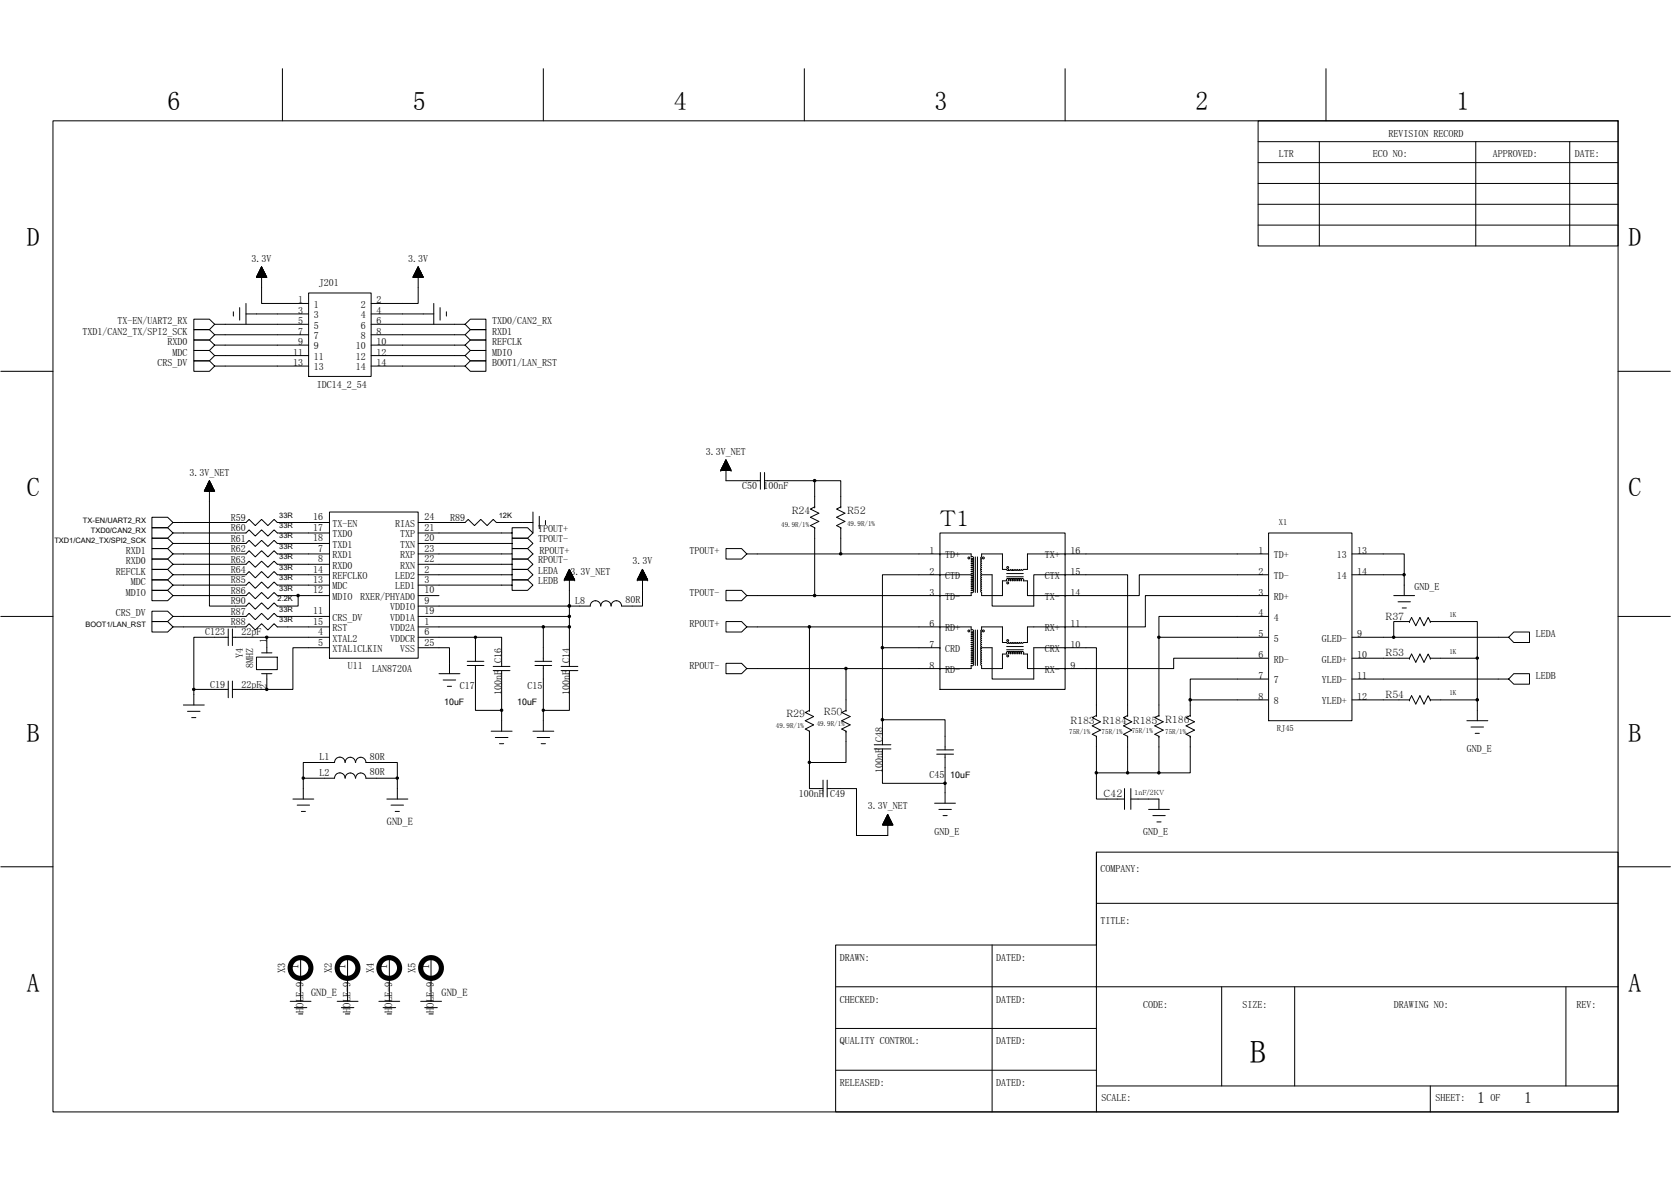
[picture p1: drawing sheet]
<svg xmlns="http://www.w3.org/2000/svg" width="297mm" height="210mm" viewBox="0 0 297 210" stroke-linecap="round" stroke-linejoin="round" font-family="sans-serif">
<g fill="none" stroke="#000" stroke-width=".18">
<path d="M50.2 12.2v9.3M96.6 12.2v9.3M143 12.2v9.3M189.3 12.2v9.3M235.7 12.2v9.3M9.4 21.5h278.2v176.2h-278.2zM223.6 21.5h64v22.2h-64zM223.6 25.2h64M223.6 28.9h64M223.6 36.3h64M223.6 32.6h64M234.5 25.2v18.5"/>
<path d="M262.3 25.2v18.5M279 25.2v18.5M41.5 55.4v.8M42.6 54.7v2.2M43.7 55.8h11.2M43.7 54v3.7M45.6 49.2v.1h1.8M45.6 49.2l1.8 .1M45.7 49.2h1.7M45.7 49v.3M45.7 49.1h1.6v.2M45.7 49h1.6"/>
<path d="M45.8 48.9h1.4v.4M45.8 48.7v.6M45.8 48.8h1.4v.5M45.9 48.7h1.2M45.9 48.6v.7M45.9 48.6h1.2v.7M45.9 48.6h1.2M46 49.3v-.8h1v.8M46 48.4h1M46.1 48.3v1M46.1 48.3h.8v1M46.1 48.3h.8"/>
<path d="M46.1 48.1v1.2M46.1 48.2h.8v1.1M46.2 48.1h.6M46.2 48v1.3M46.2 48h.6v1.3M46.2 48h.6M46.3 47.8v1.5M46.3 47.9h.4v1.4M46.3 47.8h.4M46.4 47.7v1.6M46.4 47.8h.2v1.5M46.4 47.7h.2"/>
<path d="M46.4 47.5v1.8M46.4 47.6h.2v1.7M46.5 47.5h.1M46.5 47.5v1.8M46.5 47.5l.9 1.8h-1.8l.9-1.8v6.5h8.4M47.2 48.9h-1.4v.4M54.9 52.1h11.1v14.8h-11.1zM54.9 57.7h-16.7l-1 .9h-2.7v-1.9h2.7l1 1M54.9 59.5h-16.7l-1 1h-2.7v-1.9h2.7l1 .9M66 57.7h16.7l.9 .9h2.8v-1.9h-2.8l-.9 1M66 55.8h11.1M73.4 49.2v.1"/>
<path d="M73.4 49.2l1.8 .1h-1.8M73.5 49.2h1.7M73.5 49v.3M73.5 49.1h1.7v.2M73.6 49h1.5M73.6 48.9v.4M73.6 48.9h1.5v.4M73.6 48.9h1.4M73.7 48.7v.6M73.7 48.8h1.3v.5M73.7 48.7h1.2M73.7 48.6v.7"/>
<path d="M73.7 48.6h1.2v.7M73.8 48.6h1.1M73.8 49.3v-.8h1v.8M73.8 48.4h1M73.9 48.3v1M73.9 48.3h.9v1M73.9 48.3h.8M74 48.1v1.2M74 48.2h.7v1.1M74 48.1h.7M74 48h.6v1.3M74.1 47.8v1.5"/>
<path d="M74.1 47.9h.4v1.4M74.1 47.8h.4M74.2 47.7v1.6M74.2 47.8h.3v1.5M74.2 47.7h.2M74.3 47.5v1.8M74.3 47.6h.1v1.7M74.3 47.5h.1M74.3 47.5l.9 1.8h-1.8l.9-1.8v6.5h-8.3M74.6 48h-.5l-.1 1.3M77.1 54v3.7M78.2 54.7v2.2"/>
<path d="M79.4 55.4v.8M82.7 59.5l.9-.9h2.8v1.9h-2.8l-.9-1h-16.7M223.6 40h64M.1 66h9.3M54.9 61.4h-16.7l-1 .9h-2.7v-1.8h2.7l1 .9M54.9 63.2h-16.7l-1 1h-2.7v-1.9h2.7l1 .9M54.9 65.1h-16.7l-1 .9h-2.7v-1.8h2.7l1 .9M66 61.4h16.7l.9 .9h2.8v-1.8h-2.8l-.9 .9M66 63.2h16.7l.9 1h2.8v-1.9h-2.8l-.9 .9M66 65.1h16.7l.9 .9h2.8v-1.8h-2.8l-.9 .9M287.6 66h9.3M30.8 92.9l-1-.9h-2.8v1.8h2.8l1-.9h12.9l.6-.5 1.1 1.1 1.1-1.1 1.1 1.1 1.1-1.1 .6 .5h9.3"/>
<path d="M30.8 94.8l-1-1h-2.8v1.9h2.8l1-.9h12.9l.6-.6 1.1 1.1 1.1-1.1 1.1 1.1 1.1-1.1 .6 .6h9.3M30.8 96.6l-1-.9h-2.8v1.8h2.8l1-.9h12.9l.6-.5 1.1 1.1 1.1-1.1 1.1 1.1 1.1-1.1 .6 .5h9.3M30.8 98.5l-1-1h-2.8v1.9h2.8l1-.9h12.9l.6-.6 1.1 1.1 1.1-1.1 1.1 1.1 1.1-1.1 .6 .6h9.3M36.3 87.2h1.8M36.4 87.2h1.7M36.4 87.1h1.6M36.4 87.1v.2M36.5 87h1.5M36.5 86.9v.4M36.5 86.9h1.4M36.6 86.8h1.3v.5M36.6 86.7h1.2"/>
<path d="M36.6 86.6v.7M36.7 86.6h1.1M36.7 86.5v.8M36.7 86.5h1M36.8 86.4h.9M36.8 86.3v1M36.8 86.3h.8M36.9 86.3h.7M36.9 86.1h.6M36.9 86v1.3M37 86h.5M37 86h.5v1.3"/>
<path d="M37 85.9v1.4M37 85.9h.4M37.1 85.7v1.6M37.1 85.8h.3M37.1 85.7h.2M37.1 85.6v1.7M37.2 85.6h.1M37.2 87.3v-1.8l1 1.8h-1.9l.9-1.8v22.3h6.5l.6-.6 1.1 1.1 1.1-1.1 1.1 1.1 1.1-1.1 .6 .6h3.7v-1.9h-3.7l-.6-.6-1.1 1.1-1.1-1.1-1.1 1.1-1.1-1.1-.6 .6h-12.9l-1 .9h-2.8v-1.8h2.8l1 .9M37.2 85.5h.1M37.3 85.6v1.7M37.4 85.8v1.5M37.5 86.1v1.2"/>
<path d="M37.5 86.2h-.6v1.1M37.6 86.2v1.1M37.7 86.4v.9M37.8 86.5v.8M37.8 86.7v.6M37.9 86.8h-1.3v.5M38 87v.3M38 87.1v.2M58.6 91h15.7v26h-15.7zM74.3 92.9h8.4l.5-.5 1.1 1.1 1.2-1.1 1.1 1.1 1.1-1.1 .5 .5h6.5M74.3 94.8h16.7v-1h2.8l.9 1-.9 .9h-2.8v-.9M74.3 96.6h16.7v-.9h2.8l.9 .9-.9 .9h-2.8v-.9"/>
<path d="M74.3 98.5h16.7v-1h2.8l.9 1-.9 .9h-2.8v-.9M94.7 91v3.8M95.9 91.8v2.2M97 92.5v.8M128.1 83.6h.1M128.2 83.6h1.7M128.2 83.4v.2M128.2 83.5h1.7v.1M128.2 83.4h1.7M128.3 83.3v.3M128.3 83.4h1.5M128.3 83.3h1.5"/>
<path d="M128.3 83.1v.5M128.3 83.2h1.5v.4M128.4 83.1h1.3M128.4 83.1h1.3v.5M128.5 82.9h1.1M128.6 82.8h.9M128.6 82.5v1.1M128.6 82.6h.9M128.7 82.5h.7M128.7 82.4v1.2M128.8 82.4h.5M128.8 82.2v1.4"/>
<path d="M128.8 82.3h.5v1.3M128.8 82.3h.5M128.9 82.1v1.5M128.9 82.2h.3M128.9 82.1h.3M128.9 81.9v1.7M128.9 82h.3M129 82h.1l.1 1.6M129 81.8v1.8M129 81.9h.1M129 81.8h.1M129 81.8l1 1.8h-1.9l.9-1.8v3.7h6.2"/>
<path d="M129.1 81.9v1.7M129.2 82.1v1.5M129.4 82.4v1.2M129.5 82.6v1M129.5 82.7h-.9v.9M129.5 82.7v.9M129.6 82.9h-1.1v.7M129.6 82.9v.7M129.6 83h-1.2v.6M129.8 83.3v.3M130 83.6h.1M132.8 98.5l-1-1h-2.8v1.9h2.8l1-.9h30.6h9.2v.5h.4l.1 .2-.3 .3-.2-.1"/>
<path d="M135.2 84v3M135.9 84v3M144.8 90.1h.1M144.8 93.8h.1M144.8 93.8v12.1h-12l-1 .9h-2.8v-1.8h2.8l1 .9M144.8 90.1v-4.6h4.7v4.6M144.8 85.5h-8.9M144.8 90.1l-.7 .4 1.5 .7-1.5 .8 1.5 .7-1.5 .8 .7 .3M149.5 90.1h.1M149.5 93.8h.1M149.5 93.8v4.7M149.5 90.1l-.8 .4 1.5 .7-1.5 .8 1.5 .7-1.5 .8 .8 .3"/>
<path d="M167.1 98.5h.1M167.1 94.8h22.2v27.8h-22.2zM172.6 99.4h.4l.1 .2-.3 .2-.2-.1 .4 .1 .1 .1-.3 .3-.2-.1h.4v.4h-.4M173.4 99v6.3M173.8 99v6.3M174.5 99l-.2 .2 .2 .2M174.5 99.4l-.2 .2 .2 .1M174.5 99.8l-.2 .1 .2 .2M174.5 99v-.5h3.7v2.7h.8l.1 .2 .2-.2 .2 .2 .2-.2M189.3 98.5h-6.7v2.7h-.7l-.2 .2-.1-.2M189.3 98.5h.1M189.3 98.5h36.2"/>
<path d="M225.5 94.8h14.8v33.3h-14.8zM240.3 98.5h9.3v3.7M.1 109.6h9.3M30.8 111.5l-1 .9h-2.8v-1.9h2.8l1 1h12.9l.6-.6 1.1 1.1 1.1-1.1 1.1 1.1 1.1-1.1 .6 .6h9.3M30.8 100.3l-1-.9h-2.8v1.8h2.8l1-.9h12.9l.6-.5 1.1 1.1 1.1-1.1 1.1 1.1 1.1-1.1 .6 .5h9.3M30.8 102.2l-1-1h-2.8v1.9h2.8l1-.9h12.9l.6-.6 1.1 1.1 1.1-1.1 1.1 1.1 1.1-1.1 .6 .6h9.3M30.8 104l-1-.9h-2.8v1.9h2.8l1-1h12.9l.6-.5 1.1 1.1 1.1-1.1 1.1 1.1 1.1-1.1 .6 .5h9.3M30.8 109.6l-1-.9h-2.8v1.8h2.8l1-.9h12.9l.6-.5 1.1 1.1 1.1-1.1 1.1 1.1 1.1-1.1 .6 .5h9.3M40.6 111.8v3M40.6 113.3h-6.1v9.3M41.3 111.8v3M41.3 113.3h17.3"/>
<path d="M45.6 116.8h3.7v2.3h-3.7zM46.5 116.1h1.8M46.5 119.8h1.8M47.4 113.3v2.8M47.4 119.8v2.8M53 105.9h5.6M58.6 115.2h-6.5v7.4h-10.8M74.3 100.3h16.7v-.9h2.8l.9 .9-.9 .9h-2.8v-.9M74.3 102.2h16.7v-1h2.8l.9 1-.9 .9h-2.8v-.9M74.3 104h16.7v-.9h2.8l.9 .9-.9 1h-2.8v-1M74.3 115.2h5.6v4.6M74.3 109.6h26.9v1.9"/>
<path d="M74.3 107.8h30.6M74.3 113.3h10.2M74.3 111.5h22.3M74.3 105.9h3.7M78 119.8h3.8M83.1 117.6h2.9M83.1 118.3h2.9M84.5 117.6v-4.3h4.7v5.2M84.5 118.3v8h4.7v-7.1M87.7 118.5h3M87.7 119.2h3M95.1 117.6h3"/>
<path d="M95.1 118.3h3M96.6 118.3v8M99.7 118.5h3M99.7 119.2h3M100.3 103.1h.1M100.3 103.1h1.8M100.3 103h1.8M100.4 102.9v.2M100.4 103h1.7v.1M100.4 102.9h1.6M100.5 102.8v.3M100.5 102.8h1.5v.3"/>
<path d="M100.5 102.7h1.5M100.5 102.6v.5M100.5 102.7h1.4v.4M100.6 102.6h1.3M100.6 102.5v.6M100.6 102.5h1.3v.6M100.6 102.4h1.2M100.7 102.4h1.1v.7M100.7 103.1v-.9h1v.9M100.8 102.1h.9M100.8 102.1h.8v1M100.9 101.8v1.3"/>
<path d="M100.9 101.9h.7v1.2M100.9 101.8h.6v1.3M101 101.7v1.4M101 101.7h.4M101 101.6v1.5M101 101.6h.4v1.5M101.1 101.6h.3M101.1 101.4v1.7M101.1 101.5h.2v1.6M101.2 101.4h.1M101.2 101.2v1.9M101.2 101.3l.1 1.8"/>
<path d="M101.2 101.2h.1M101.2 101.2l.9 1.9h-1.8l.9-1.9v8.4M101.2 111.5h-4.6v6.1M101.2 119.2v7.1h-4.6v3.7M101.2 111.5v7M101.6 102h-.7l-.1 1.1M101.7 102.3h-1v.8M102.1 103.1h.1M105.9 106.8a.86 .86 0 0 0-1 .9M105.9 106.8a.93 .93 0 0 1 .9 1M106.8 107.7a.91 .91 0 0 1 .9-.9 .91 .91 0 0 1 .9 1M109.6 106.8a.93 .93 0 0 1 .9 1"/>
<path d="M109.6 106.8a.87 .87 0 0 0-1 .9M113.3 103.1h.1M113.3 103.1h1.8M113.3 103h1.8M113.3 102.9v.2M113.3 103h1.8v.1M113.4 102.9h1.6M113.4 102.8v.3M113.4 102.8h1.6v.3M113.5 102.7h1.5M113.5 102.6v.5M113.5 102.7h1.4v.4"/>
<path d="M113.5 102.6h1.4M113.6 102.5v.6M113.6 102.5h1.2v.6M113.6 102.4h1.2M113.7 102.4h1.1v.7M113.7 103.1v-.9h1v.9M113.8 102.1h.9M113.8 102.1h.8v1M113.9 101.8v1.3M113.9 101.9h.7v1.2M113.9 101.8h.6v1.3M113.9 101.7v1.4"/>
<path d="M114 101.7h.4M114 101.6v1.5M114 101.6h.4v1.5M114.1 101.6h.2M114.1 101.4v1.7M114.1 101.5h.2v1.6M114.1 101.4h.2M114.2 101.2v1.9M114.2 101.3v1.8M114.2 101.2h.1M114.2 101.2l.9 1.9h-1.8l.9-1.9v6.6h-3.7M114.6 102h-.8v1.1"/>
<path d="M114.7 102.3h-1v.8M115.1 103.1h.1M132.8 111.5l-1-1h-2.8v1.9h2.8l1-.9h39.8v.5h.4l.1 .2-.3 .3-.2-.1h.4l.1 .2-.3 .2h-.2l.2-.1 .3 .2-.3 .3-.2-.1h.4v.4h-.4M143.9 111.5v14.8M150.4 118.9v7.4M156.9 115.2v12.8h11.1v5.3M167.1 102.2h.1M167.1 111.5h.1M167.1 105.9h.1M167.1 115.2h.1M167.1 118.9h.1M172.6 113.5h.4l.1 .2-.3 .2-.2-.1 .4 .1 .1 .1-.3 .3-.2-.1h.4v.4h-.4h.4v.4h-.4h.4l.1 .2-.3 .2-.2-.1h.4l.1 .2-.3 .3-.2-.1"/>
<path d="M172.6 115.7h.4l.1 .2-.3 .3-.2-.1h.4l.1 .2-.3 .2h-.2h.4l.1 .1-.3 .3-.2-.1h.4l.1 .2-.3 .3-.2-.1 .2-.1 .3 .3-.3 .2-.2-.1 .4 .1 .1 .1-.3 .3-.2-.1h.4l.1 .2-.3 .3-.2-.1v.6h-39.8l-1 .9h-2.8v-1.9h2.8l1 1M172.6 102.2h-15.7v13h10.2M172.6 100.5h.4l.1 .2-.3 .2h-.2h.4v.3h-.4h.4v.4h-.4M172.6 101.6h.4l.1 .2-.3 .3-.2-.1h.4v.4h-.4h.4v.3h-.4M172.6 102.7l.4 .1 .1 .1-.3 .3-.2-.1 .2-.1 .3 .3-.3 .2-.2-.1 .4 .1 .1 .2-.3 .2-.2-.1 .4 .1 .1 .1-.3 .3-.2-.1h.4l.1 .2-.3 .2h-.2h.4v.3l-.4 .1M172.6 104.9l.4 .1 .1 .1-.3 .3-.2-.1M172.6 105.3v.6h-27.8M173.4 112v6.3M173.8 112v6.3M174.5 112.4l-.2-.2 .2-.2v-.5h3.7v2.7h.7l.2 .2 .2-.2M174.5 112.4l-.2 .2 .2 .1-.2 .2 .2 .2M174.5 113.1l-.2 .2 .2 .2"/>
<path d="M174.5 113.5l-.2 .2 .2 .1-.2 .2 .2 .2M174.5 114.3l-.2 .1 .2 .2-.2 .2 .2 .2M174.5 115l-.2 .2 .2 .1-.2 .2 .2 .2M174.5 115.7l-.2 .2 .2 .2-.2 .2 .2 .1M174.5 116.5l-.2 .1 .2 .2M174.5 116.8l-.2 .2 .2 .2-.2 .2 .2 .1M174.5 117.6l-.2 .1 .2 .2M174.5 115.2h1.9v5.5h7.4v-5.5h11.1v12M174.5 100.2l-.2 .1 .2 .2M174.5 100.5l-.2 .2 .2 .2-.2 .2 .2 .1-.2 .2 .2 .2M174.5 101.6l-.2 .2 .2 .2M174.5 102l-.2 .2 .2 .1-.2 .2 .2 .2"/>
<path d="M174.5 102.7l-.2 .2 .2 .2-.2 .2 .2 .1M174.5 103.5l-.2 .2 .2 .1M174.5 103.9l-.2 .1 .2 .2-.2 .2 .2 .2M174.5 104.6l-.2 .2 .2 .1M174.5 105l-.2 .1 .2 .2M178.9 116.3h-.7v2.6h-3.7v-.6l-.2-.2 .2-.1M178.9 102h3M178.9 102.6h3M178.9 115h3M178.9 115.5h3M179 116.2v-.3h.3v.4v-.4l.2-.1 .2 .1v.4l-.1-.4 .3-.1 .2 .3v.2M179 113.8h.2v.2h-.2z"/>
<path d="M179.7 114.2l-.2 .2-.2-.2M179.7 101.2l.2 .2 .1-.2 .2 .2 .2-.2 .2 .2 .2-.2M180 116.2l.1-.3h.3v.4v-.4l.2-.1 .2 .1v.4v-.4l.2-.1 .2 .3v.2l-.1-.4 .3-.1 .2 .3-.1 .2v-.4l.2-.1 .3 .3-.1 .2M180.1 114.2l-.2 .2-.2-.2M180.1 103.3l-.1-.4-.1-.1-.3 .2 .1 .3v-.4l-.2-.1-.2 .2v.3l.1-.2-.2-.3-.3 .2 .1 .3h-.8v2.6h-3.7v-.6M180.4 114.2l-.2 .2-.1-.2M180.8 114.2l-.2 .2-.2-.2M180.8 101.2l.2 .2 .2-.2 .2 .2 .1-.2M181.2 114.2l-.2 .2-.2-.2M181.5 114.2l-.1 .2-.2-.2M181.9 114.2l-.2 .2-.1-.2M181.9 116.3h.7v2.6h26v-1.9h16.9"/>
<path d="M189.3 102.2h-5.5v5.6h-7.4v-5.6h-1.9M189.3 111.5h.1M189.3 102.2h.1M189.3 105.9h.1M189.3 115.2h.1M189.3 118.9h.1M189.3 102.2h11.1v25M225.5 102.2h-23v3.7h-19.9v-2.6h-.7l.1-.2-.3-.3-.2 .2v.3l.1-.2-.2-.3-.3 .2 .1 .3v-.4l-.2-.1-.2 .2v.3v-.4h-.3l-.1 .4 .1-.2-.3-.3-.2 .2v.3M225.5 113.3h-19.5v13.9M225.5 109.6h-19.5v3.7M225.5 105.9h-21.9v5.6h-21v2.7h-.7M240.3 102.2h9.3v3.7"/>
<path d="M240.3 113.3h7.5M240.3 117h10.2M247.8 105.9h3.7M248.5 107h2.2M249.3 108.1h.7M250.5 110.5h.1M250.5 110.5l.4-.7 .8 1.5 .7-1.5 .7 1.5 .8-1.5 .4 .7M250.5 117h.1M250.5 117l.4-.7 .8 1.5 .7-1.5 .7 1.5 .8-1.5 .4 .7M250.5 110.5h-2.7v2.8h20.4l.9 .9h2.8v-1.8h-2.8l-.9 .9M254.3 110.5h.1M254.3 117h.1"/>
<path d="M254.3 110.5h8.3v6.5M254.3 117h8.3M262.6 117v11.1M287.6 109.6h9.3M32.6 125.3h3.7M33.3 126.5h2.3M34.1 127.6h.7M40.6 121.1v3M40.6 122.6h-6.1v2.7M41.3 121.1v3M59.5 135.6h-5.6v2.8M59.5 138.4h-5.6v3.7"/>
<path d="M60.4 134.6a.93 .93 0 0 1 .9 1M60.4 137.4a.93 .93 0 0 1 .9 1M60.4 134.6a.87 .87 0 0 0-.9 1M60.4 137.4a.87 .87 0 0 0-.9 .9M61.4 135.6a.91 .91 0 0 1 .9-1 .91 .91 0 0 1 .9 1M61.4 138.3a.91 .91 0 0 1 .9-.9 .91 .91 0 0 1 .9 1M63.2 135.6a.91 .91 0 0 1 .9-1 .91 .91 0 0 1 .9 1h5.6v2.8M63.2 138.3a.91 .91 0 0 1 .9-.9 .91 .91 0 0 1 .9 1h5.6v3.7M78.8 120.9h2.2M79.5 122h.8M87.3 130h3.7M88.1 131.1h2.2"/>
<path d="M88.8 132.2h.7M89.2 126.3v3.7M94.7 130h3.7M95.5 131.1h2.2M96.2 132.2h.8M143.9 135.6v4.6h2.4M143.9 126.3h.1M143.9 130h.1M143.9 130v5.6h6.5v-5.6M143.9 126.3l-.8 .4 1.5 .7-1.5 .7 1.5 .8-1.5 .7 .8 .4M146.3 138.7v3M147 138.7v3"/>
<path d="M150.4 126.3h.1M150.4 130h.1M150.4 126.3l-.8 .4 1.5 .7-1.5 .7 1.5 .8-1.5 .7 .8 .4M155.4 132.4h3M155.4 133.2h3M156.9 128v4.4M156.9 133.2v6.1h11.1v-5.2M166.5 133.3h3M166.5 134.1h3M168 139.3v3.5M194.9 137.4h5.5M194.9 127.2l-.7 .4 1.4 .7-1.4 .8 1.4 .7-1.4 .8 .7 .3"/>
<path d="M194.9 127.2h.1M194.9 130.9h.1M194.9 137.4v4.7h5M194.9 130.9v6.5M200.4 127.2l-.7 .4 1.5 .7-1.5 .8 1.5 .7-1.5 .8 .7 .3M200.4 127.2h.1M200.4 130.9h.1M200.4 130.9v6.5h5.6M206 127.2l-.7 .4 1.5 .7-1.5 .8 1.5 .7-1.5 .8 .7 .3M206 127.2h.1M206 130.9h.1M206 130.9v6.5"/>
<path d="M211.6 127.2l-.8 .4 1.5 .7-1.5 .8 1.5 .7-1.5 .8 .8 .3M211.6 127.2h.1M211.6 130.9h.1M211.6 130.9v6.5h-5.6M211.6 124.4v2.8M225.5 120.7h-13.9v3.7h13.9M240.3 124.4h10.2M250.5 124.4h.1M250.5 124.4l.4-.7 .8 1.5 .7-1.5 .7 1.5 .8-1.5 .4 .7M254.3 124.4h.1M254.3 124.4h8.3M260.7 128.1h3.8"/>
<path d="M261.5 129.3h2.2M262.2 130.4h.8M268.2 120.7l.9-.9h2.8v1.8h-2.8l-.9-.9h-27.9M.1 154.1h9.3M52.1 142.1h3.7M52.8 143.2h2.2M53.6 144.3h.7M68.8 142.1h3.7M69.5 143.2h2.2M70.2 144.3h.8M147 140.2h5.2v8.3h5.6v-3.7l-.9 1.9h1.8l-.9-1.9v1.9M156.9 146.7h1.8"/>
<path d="M156.9 146.6v.1M156.9 146.6h1.7M157 146.5h1.6M157.1 146.4h1.4M157.1 146.3h1.4M157.1 146.1v.6M157.1 146.2h1.4M157.2 146.1h1.3M157.2 146v.7M157.2 146.1h1.2v.6M157.2 146h1.2M157.3 145.9v.8"/>
<path d="M157.3 145.9h1M157.3 145.6v1.1M157.3 145.8h.9M157.4 145.7h.8M157.4 145.5v1.2M157.4 145.6h.8M157.5 145.5h.6M157.5 145.4v1.3M157.5 145.4h.6M157.6 145.3h.4M157.6 145.1v1.6M157.6 145.2h.4v1.5"/>
<path d="M157.7 145.1h.2M157.7 144.9v1.8M157.7 145h.2v1.7M157.8 145h.1M157.8 144.9h.1M158 145.2h-.4v1.5M158.1 145.4v1.3M158.2 145.6v1.1M158.2 145.7v1M158.3 145.9v.8M158.5 146.2v.5M158.5 146.3v.4"/>
<path d="M158.6 146.4h-1.6v.3M158.6 146.5v.2M158.7 146.6v.1M166.1 142.8h3.7M166.9 143.9h2.2M167.6 145h.8M194.9 151.5v46.2M199.9 140.2v3.7M201 142.1h5v1.8M201 140.2v3.7M204.2 143.9h3.7M204.9 145h2.2"/>
<path d="M205.7 146.1h.7M287.7 154.1h9.2M51.6 178h3.7M52.3 179.2h2.2M53.4 170.3v7.7M59.9 178h3.7M60.7 179.2h2.2M61.8 170.3v7.7M67.3 178h3.8M68.1 179.2h2.2M69.2 170.3v7.7M74.8 178h3.7"/>
<path d="M75.5 179.2h2.2M76.6 170.3v7.7M148.5 168h46.4v-16.5h92.7v46.2h-139.1zM176.4 168v29.7M194.9 160.6h92.7M217.2 175.5v17.6M230.1 175.5v17.6M278.4 175.5v17.6M287.6 175.5h-139.1M53.1 180.3h.7M61.4 180.3h.8M68.8 180.3h.8"/>
<path d="M76.3 180.3h.7M148.5 190.3h46.4M148.5 182.9h46.4M194.9 193.1h92.7M254.3 193.1v4.6"/>
<circle cx="172.2" cy="99.2" r=".17"/>
<circle cx="174.8" cy="99.2" r=".17"/>
<circle cx="172.2" cy="112.2" r=".17"/>
<circle cx="174.8" cy="112.2" r=".17"/>
<circle cx="179.1" cy="103.7" r=".17"/>
<circle cx="179.1" cy="100.9" r=".17"/>
<circle cx="179.1" cy="116.6" r=".17"/>
</g>
<g fill="none" stroke="#000" stroke-width=".91">
<circle cx="53.4" cy="172.1" r="1.84"/>
<circle cx="61.8" cy="172.1" r="1.84"/>
<circle cx="69.2" cy="172.1" r="1.84"/>
<circle cx="76.6" cy="172.1" r="1.84"/>
</g>
<g fill="#000" stroke="#000" stroke-width=".18">
<path d="M149.3 98.3h.3v.3h-.3z" fill-rule="evenodd"/>
<path d="M47.3 113.2h.3v.3h-.3z" fill-rule="evenodd"/>
<path d="M96.4 111.3h.3v.3h-.3z" fill-rule="evenodd"/>
<path d="M101 107.6h.4v.3h-.4z" fill-rule="evenodd"/>
<path d="M101 107.6h.4v.3h-.4z" fill-rule="evenodd"/>
<path d="M205.8 113.2h.4v.3h-.4z" fill-rule="evenodd"/>
<path d="M247.6 113.2h.3v.3h-.3z" fill-rule="evenodd"/>
<path d="M249.4 102h.3v.3h-.3z" fill-rule="evenodd"/>
<path d="M262.4 116.9h.4v.3h-.4z" fill-rule="evenodd"/>
<path d="M34.3 122.4h.3v.3h-.3z" fill-rule="evenodd"/>
<path d="M47.3 122.4h.3v.3h-.3z" fill-rule="evenodd"/>
<path d="M70.5 138.2h.3v.3h-.3z" fill-rule="evenodd"/>
<path d="M89 126.1h.3v.3h-.3z" fill-rule="evenodd"/>
<path d="M143.7 135.4h.3v.3h-.3z" fill-rule="evenodd"/>
<path d="M194.7 137.2h.3v.4h-.3z" fill-rule="evenodd"/>
<path d="M200.3 137.2h.3v.4h-.3z" fill-rule="evenodd"/>
<circle cx="144.8" cy="85.5" r=".22"/>
<circle cx="53" cy="105.9" r=".22"/>
<circle cx="84.5" cy="113.3" r=".21"/>
<circle cx="101.2" cy="109.6" r=".22"/>
<circle cx="101.2" cy="111.5" r=".22"/>
<circle cx="143.9" cy="111.5" r=".22"/>
<circle cx="144.8" cy="105.9" r=".22"/>
<circle cx="150.4" cy="118.9" r=".22"/>
<circle cx="156.9" cy="115.2" r=".22"/>
<circle cx="53.9" cy="138.3" r=".21"/>
<circle cx="96.6" cy="126.3" r=".21"/>
<circle cx="156.9" cy="128" r=".22"/>
<circle cx="168" cy="139.3" r=".22"/>
<circle cx="206" cy="137.4" r=".22"/>
<circle cx="211.6" cy="124.4" r=".22"/>
<circle cx="262.6" cy="124.4" r=".22"/>
</g>
<text font-size="5.7" x="222.2" y="189">B</text>
<g font-size="4.6">
<text x="29.8" y="19.6">6</text>
<text x="73.4" y="19.6">5</text>
<text x="119.8" y="19.6">4</text>
<text x="166.1" y="19.6">3</text>
<text x="212.5" y="19.6">2</text>
<text x="258.9" y="19.6">1</text>
<text x="4.8" y="43.7">D</text>
<text x="289.5" y="43.7">D</text>
<text x="4.8" y="88.3">C</text>
<text x="289.5" y="88.3">C</text>
<text x="4.8" y="131.8">B</text>
<text x="289.5" y="131.8">B</text>
<text x="4.8" y="176.4">A</text>
<text x="289.5" y="176.4">A</text>
</g>
<text font-size="3.8" x="167.1" y="93.5">T1</text>
<g font-size="2.8">
<text x="262.6" y="196.1">1</text>
<text x="271" y="196.1">1</text>
</g>
<g font-size="1.9">
<text x="68.8" y="146.7">GND_E</text>
<text x="50.7" y="173.1" transform="rotate(-90 50.7 173.1)">X3</text>
<text x="53.1" y="172.3" transform="rotate(-90 53.1 172.3)">1</text>
<text x="59" y="173.1" transform="rotate(-90 59 173.1)">X2</text>
<text x="61.4" y="172.3" transform="rotate(-90 61.4 172.3)">1</text>
<text x="66.4" y="173.1" transform="rotate(-90 66.4 173.1)">X4</text>
<text x="68.8" y="172.3" transform="rotate(-90 68.8 172.3)">1</text>
<text x="73.8" y="173.1" transform="rotate(-90 73.8 173.1)">X5</text>
<text x="76.3" y="172.3" transform="rotate(-90 76.3 172.3)">1</text>
<text x="55.3" y="177.1">GND_E</text>
<text x="78.5" y="177.1">GND_E</text>
<text x="54" y="180.1" transform="rotate(-90 54 180.1)">HOLE-9</text>
<text x="62.3" y="180.1" transform="rotate(-90 62.3 180.1)">HOLE-9</text>
<text x="69.7" y="180.1" transform="rotate(-90 69.7 180.1)">HOLE-9</text>
<text x="77.1" y="180.1" transform="rotate(-90 77.1 180.1)">HOLE-9</text>
</g>
<g font-size="1.8">
<text x="227.3" y="28">LTR</text>
<text x="244" y="28">ECO NO:</text>
<text x="246.8" y="24.3">REVISION RECORD</text>
<text x="265.4" y="28">APPROVED:</text>
<text x="280" y="28">DATE:</text>
<text x="44.7" y="46.5">3.3V</text>
<text x="72.6" y="46.5">3.3V</text>
<text x="53" y="54">1</text>
<text x="56.7" y="50.8">J201</text>
<text x="66.9" y="54">2</text>
<text x="14.7" y="59.5">TXD1/CAN2_TX/SPI2_SCK</text>
<text x="20.9" y="57.7">TX-EN/UART2_RX</text>
<text x="53" y="55.8">3</text>
<text x="53" y="57.7">5</text>
<text x="53" y="59.5">7</text>
<text x="55.8" y="54.7">1</text>
<text x="55.8" y="56.6">3</text>
<text x="55.8" y="58.4">5</text>
<text x="64.2" y="54.7">2</text>
<text x="64.2" y="56.6">4</text>
<text x="64.2" y="58.4">6</text>
<text x="66.9" y="55.8">4</text>
<text x="66.9" y="57.7">6</text>
<text x="66.9" y="59.5">8</text>
<text x="87.5" y="57.7">TXD0/CAN2_RX</text>
<text x="87.5" y="59.5">RXD1</text>
<text x="28" y="65.1">CRS_DV</text>
<text x="29.8" y="61.4">RXD0</text>
<text x="30.7" y="63.2">MDC</text>
<text x="52.1" y="63.2">11</text>
<text x="52.1" y="65.1">13</text>
<text x="53" y="61.4">9</text>
<text x="55.8" y="60.3">7</text>
<text x="55.8" y="62.1">9</text>
<text x="55.8" y="64">11</text>
<text x="55.8" y="65.8">13</text>
<text x="63.3" y="62.1">10</text>
<text x="63.3" y="64">12</text>
<text x="63.3" y="65.8">14</text>
<text x="64.2" y="60.3">8</text>
<text x="66.9" y="61.4">10</text>
<text x="66.9" y="63.2">12</text>
<text x="66.9" y="65.1">14</text>
<text x="87.5" y="61.4">REFCLK</text>
<text x="87.5" y="63.2">MDIO</text>
<text x="87.5" y="65.1">BOOT1/LAN_RST</text>
<text x="56.3" y="69">IDC14_2_54</text>
<text x="125.5" y="80.9">3.3V_NET</text>
<text x="33.7" y="84.6">3.3V_NET</text>
<text x="131.9" y="87">C50 100nF</text>
<text x="41.1" y="92.6">R59</text>
<text x="41.1" y="94.4">R60</text>
<text x="55.7" y="94.4">17</text>
<text x="55.7" y="92.5">16</text>
<text x="59.1" y="95.5">TXD0</text>
<text x="59.1" y="93.7">TX-EN</text>
<text x="70.2" y="93.7">RIAS</text>
<text x="71.1" y="95.5">TXP</text>
<text x="75.4" y="94.4">21</text>
<text x="75.4" y="92.5">24</text>
<text x="80" y="92.6">R89</text>
<text x="95.6" y="94.6">TPOUT+</text>
<text x="140.7" y="91.4">R24</text>
<text x="150.6" y="91.4">R52</text>
<text x="22.4" y="100.3">RXD0</text>
<text x="22.4" y="98.5">RXD1</text>
<text x="41.1" y="96.3">R61</text>
<text x="41.1" y="98.1">R62</text>
<text x="41.1" y="100">R63</text>
<text x="41.1" y="101.9">R64</text>
<text x="55.7" y="101.8">14</text>
<text x="55.7" y="96.2">18</text>
<text x="56.6" y="99.9">8</text>
<text x="56.6" y="98.1">7</text>
<text x="59.1" y="101.1">RXD0</text>
<text x="59.1" y="99.3">RXD1</text>
<text x="59.1" y="97.4">TXD1</text>
<text x="71.1" y="97.4">TXN</text>
<text x="71.1" y="99.3">RXP</text>
<text x="71.1" y="101.1">RXN</text>
<text x="75.4" y="96.2">20</text>
<text x="75.4" y="98.1">23</text>
<text x="75.4" y="99.9">22</text>
<text x="75.4" y="101.8">2</text>
<text x="95.6" y="96.4">TPOUT-</text>
<text x="95.6" y="100.1">RPOUT-</text>
<text x="95.6" y="102">LEDA</text>
<text x="95.9" y="98.5">RPOUT+</text>
<text x="112.4" y="100.3">3.3V</text>
<text x="122.6" y="98.5">TPOUT+</text>
<text x="165.2" y="98.5">1</text>
<text x="168" y="99.3">TD+</text>
<text x="185.8" y="99.3">TX+</text>
<text x="190.3" y="98.5">16</text>
<text x="223.7" y="98.5">1</text>
<text x="226.4" y="99.3">TD+</text>
<text x="237.6" y="99.3">13</text>
<text x="241.3" y="98.5">13</text>
<text x="20.6" y="102.2">REFCLK</text>
<text x="22.4" y="105.9">MDIO</text>
<text x="23.3" y="104">MDC</text>
<text x="41.1" y="103.7">R85</text>
<text x="41.1" y="105.6">R86</text>
<text x="41.1" y="107.4">R90</text>
<text x="55.7" y="105.5">12</text>
<text x="55.7" y="103.7">13</text>
<text x="59.1" y="106.7">MDIO</text>
<text x="59.1" y="104.8">MDC</text>
<text x="59.1" y="103">REFCLKO</text>
<text x="64" y="106.7">RXER/PHYAD0</text>
<text x="70.2" y="103">LED2</text>
<text x="70.2" y="104.8">LED1</text>
<text x="75.4" y="103.7">3</text>
<text x="75.4" y="105.5">10</text>
<text x="75.4" y="107.4">9</text>
<text x="95.6" y="103.8">LEDB</text>
<text x="101.4" y="102.2">3.3V_NET</text>
<text x="102.3" y="107.4">L8</text>
<text x="111.2" y="107.2">80R</text>
<text x="122.6" y="105.9">TPOUT-</text>
<text x="165.2" y="102.2">2</text>
<text x="165.2" y="105.9">3</text>
<text x="168" y="103">CTD</text>
<text x="168" y="106.7">TD-</text>
<text x="185.8" y="106.7">TX-</text>
<text x="185.8" y="103">CTX</text>
<text x="190.3" y="105.9">14</text>
<text x="190.3" y="102.2">15</text>
<text x="223.7" y="102.2">2</text>
<text x="223.7" y="105.9">3</text>
<text x="226.4" y="103">TD-</text>
<text x="226.4" y="106.7">RD+</text>
<text x="237.6" y="103">14</text>
<text x="241.3" y="102.2">14</text>
<text x="251.5" y="105">GND_E</text>
<text x="20.6" y="109.6">CRS_DV</text>
<text x="36.5" y="113">C123</text>
<text x="41.1" y="109.3">R87</text>
<text x="41.1" y="111.1">R88</text>
<text x="42.9" y="113">22pF</text>
<text x="55.7" y="111.1">15</text>
<text x="55.7" y="109.2">11</text>
<text x="56.6" y="112.9">4</text>
<text x="59.1" y="112.2">RST</text>
<text x="59.1" y="110.4">CRS_DV</text>
<text x="69.3" y="108.5">VDDIO</text>
<text x="69.3" y="110.4">VDD1A</text>
<text x="69.3" y="112.2">VDD2A</text>
<text x="75.4" y="109.2">19</text>
<text x="75.4" y="111.1">1</text>
<text x="75.4" y="112.9">6</text>
<text x="122.6" y="111.5">RPOUT+</text>
<text x="165.2" y="111.5">6</text>
<text x="168" y="112.2">RD+</text>
<text x="185.8" y="112.2">RX+</text>
<text x="190.3" y="111.5">11</text>
<text x="223.7" y="109.6">4</text>
<text x="223.7" y="113.3">5</text>
<text x="226.4" y="110.4">4</text>
<text x="241.3" y="113.3">9</text>
<text x="246.3" y="110.2">R37</text>
<text x="273" y="113.3">LEDA</text>
<text x="43.2" y="116.9" transform="rotate(-90 43.2 116.9)">Y4</text>
<text x="45" y="118.7" transform="rotate(-90 45 118.7)">8MHZ</text>
<text x="47.4" y="114.2" transform="rotate(-90 47.4 114.2)">1</text>
<text x="56.6" y="114.8">5</text>
<text x="59.1" y="115.9">XTAL1CLKIN</text>
<text x="59.1" y="114.1">XTAL2</text>
<text x="61.8" y="118.9">U11</text>
<text x="66.1" y="119.5">LAN8720A</text>
<text x="69.3" y="114.1">VDDCR</text>
<text x="71.1" y="115.9">VSS</text>
<text x="75.4" y="114.8">25</text>
<text x="89.2" y="117.9" transform="rotate(-90 89.2 117.9)">C16</text>
<text x="101.2" y="117.9" transform="rotate(-90 101.2 117.9)">C14</text>
<text x="122.6" y="118.9">RPOUT-</text>
<text x="165.2" y="115.2">7</text>
<text x="165.2" y="118.9">8</text>
<text x="168" y="115.9">CRD</text>
<text x="168" y="119.6">RD-</text>
<text x="185.8" y="119.6">RX-</text>
<text x="185.8" y="115.9">CRX</text>
<text x="190.3" y="118.9">9</text>
<text x="190.3" y="115.2">10</text>
<text x="223.7" y="117">6</text>
<text x="226.4" y="114.1">5</text>
<text x="226.4" y="117.8">RD-</text>
<text x="235" y="114.1">GLED-</text>
<text x="235" y="117.8">GLED+</text>
<text x="241.3" y="117">10</text>
<text x="246.3" y="116.7">R53</text>
<text x="37.4" y="122.3">C19</text>
<text x="42.9" y="122.3">22pF</text>
<text x="47.4" y="122.5" transform="rotate(-90 47.4 122.5)">2</text>
<text x="81.8" y="122.6">C17</text>
<text x="89.2" y="123.5" transform="rotate(-90 89.2 123.5)">100nF</text>
<text x="93.8" y="122.6">C15</text>
<text x="101.2" y="123.5" transform="rotate(-90 101.2 123.5)">100nF</text>
<text x="223.7" y="120.7">7</text>
<text x="223.7" y="124.4">8</text>
<text x="226.4" y="121.5">7</text>
<text x="226.4" y="125.2">8</text>
<text x="235" y="121.5">YLED-</text>
<text x="235" y="125.2">YLED+</text>
<text x="241.3" y="120.7">11</text>
<text x="241.3" y="124.4">12</text>
<text x="246.3" y="124.1">R54</text>
<text x="273" y="120.7">LEDB</text>
<text x="139.8" y="127.4">R29</text>
<text x="146.5" y="127.2">R50</text>
<text x="156.9" y="131.8" transform="rotate(-90 156.9 131.8)">C48</text>
<text x="190.3" y="128.7">R183</text>
<text x="196" y="128.7">R184 R185</text>
<text x="207.1" y="128.5">R186</text>
<text x="56.8" y="135.2">L1</text>
<text x="56.8" y="138">L2</text>
<text x="65.7" y="135.1">80R</text>
<text x="65.7" y="137.8">80R</text>
<text x="156.9" y="137.4" transform="rotate(-90 156.9 137.4)">100nF</text>
<text x="260.7" y="133.7">GND_E</text>
<text x="142" y="141.7">100nF C49</text>
<text x="154.3" y="143.9">3.3V_NET</text>
<text x="165.2" y="138.4">C45</text>
<text x="196.2" y="141.7">C42</text>
<text x="166.1" y="148.5">GND_E</text>
<text x="203.2" y="148.5">GND_E</text>
<text x="195.6" y="155">COMPANY:</text>
<text x="195.6" y="164.3">TITLE:</text>
<text x="149.3" y="170.8">DRAWN:</text>
<text x="177.1" y="170.8">DATED:</text>
<text x="149.3" y="178.2">CHECKED:</text>
<text x="177.1" y="178.2">DATED:</text>
<text x="203.2" y="179.2">CODE:</text>
<text x="220.9" y="179.2">SIZE:</text>
<text x="247.8" y="179.2">DRAWING NO:</text>
<text x="280.2" y="179.2">REV:</text>
<text x="149.3" y="185.7">QUALITY CONTROL:</text>
<text x="177.1" y="185.7">DATED:</text>
<text x="149.3" y="193.1">RELEASED:</text>
<text x="177.1" y="193.1">DATED:</text>
<text x="195.8" y="195.8">SCALE:</text>
<text x="255.2" y="195.8">SHEET:</text>
<text x="265" y="195.8">OF</text>
</g>
<g font-size="1.6">
<text x="79" y="125.3">10uF</text>
<text x="91.9" y="125.3">10uF</text>
<text x="168.9" y="138.4">10uF</text>
</g>
<g font-size="1.5">
<text x="227.3" y="93.3">X1</text>
<text x="227" y="130">RJ45</text>
</g>
<g font-size="1.3">
<text x="14.7" y="92.9">TX-EN/UART2_RX</text>
<text x="16.1" y="94.8">TXD0/CAN2_RX</text>
<text x="49.6" y="92">33R</text>
<text x="49.6" y="93.9">33R</text>
<text x="49.6" y="95.7">33R</text>
<text x="88.7" y="92">12K</text>
<text x="9.7" y="96.6">TXD1/CAN2_TX/SPI2_SCK</text>
<text x="49.6" y="97.6">33R</text>
<text x="49.6" y="99.5">33R</text>
<text x="49.6" y="101.3">33R</text>
<text x="49.3" y="106.9">2.2K</text>
<text x="49.6" y="103.2">33R</text>
<text x="49.6" y="105">33R</text>
<text x="15.2" y="111.5">BOOT1/LAN_RST</text>
<text x="49.6" y="108.7">33R</text>
<text x="49.6" y="110.6">33R</text>
</g>
<g font-size="1.2">
<text x="138.9" y="93.7">49.9R/1%</text>
<text x="150.6" y="93.5">49.9R/1%</text>
<text x="257.6" y="109.7">1K</text>
<text x="257.6" y="116.2">1K</text>
<text x="257.6" y="123.7">1K</text>
<text x="137.9" y="129.4">49.9R/1%</text>
<text x="145.2" y="129.1">49.9R/1%</text>
<text x="190.1" y="130.6">75R/1%</text>
<text x="195.8" y="130.6">75R/1%</text>
<text x="201.2" y="130.4">75R/1%</text>
<text x="207.1" y="130.6">75R/1%</text>
<text x="201.6" y="141.3">1nF/2KV</text>
</g>
</svg>
